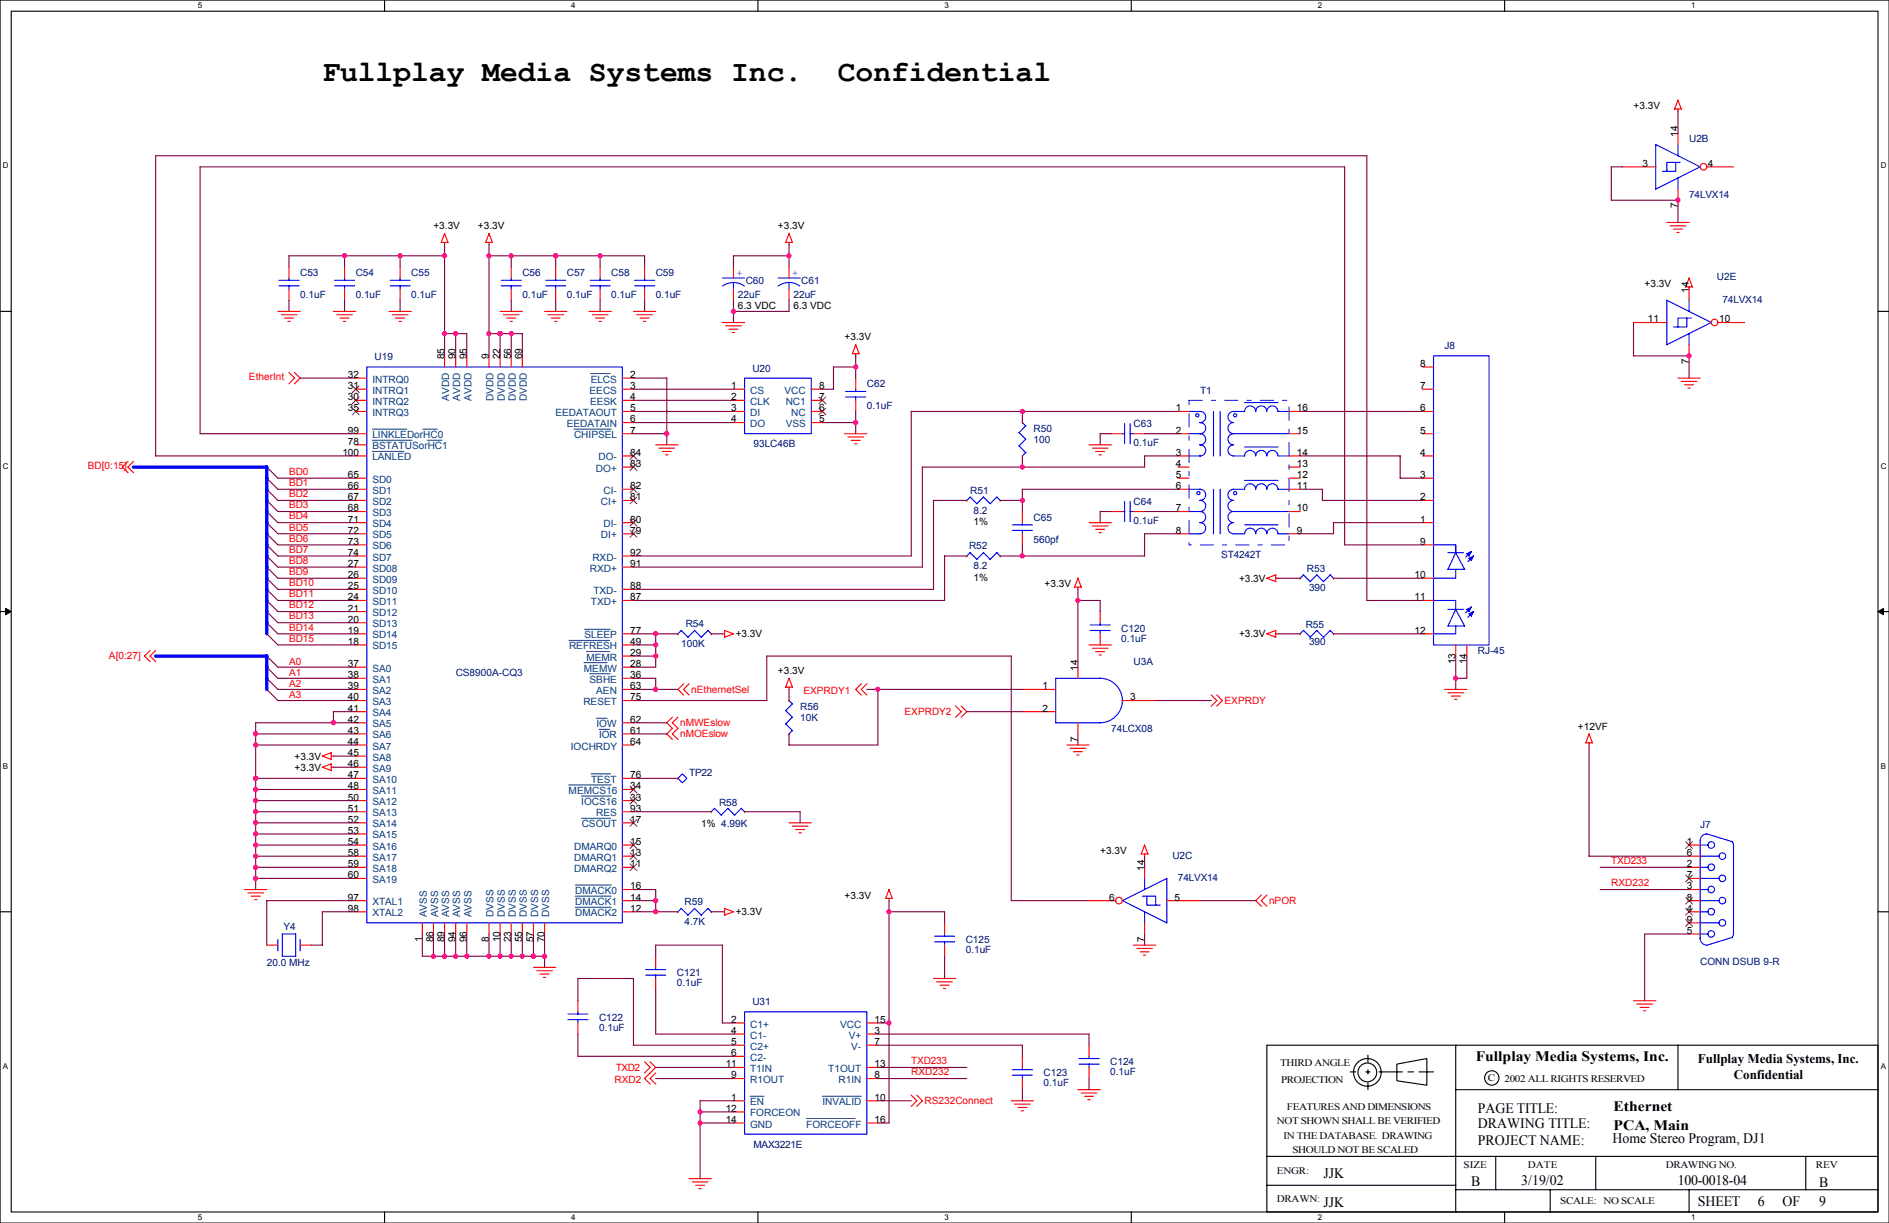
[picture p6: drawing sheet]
<svg xmlns="http://www.w3.org/2000/svg" width="432mm" height="279mm" viewBox="0 0 432 279" stroke-linecap="round" stroke-linejoin="round" font-family="sans-serif">
<path d="M0 0h431.8v279.4h-431.8zM2.6 2.6h426.7v274.3h-426.7z" fill="none" stroke="#000" stroke-width=".25"/>
<g fill="#fff">
<path d="M45.2 .3h1v2h-1z"/>
<path d="M45.2 277.1h1v2.1h-1z"/>
</g>
<path d="M87.9 0v2.6M87.9 276.9v2.5" fill="none" stroke="#000" stroke-width=".25"/>
<g fill="#fff">
<path d="M130.6 .3h1v2h-1z"/>
<path d="M130.6 277.1h1v2.1h-1z"/>
</g>
<path d="M173.2 0v2.6M173.2 276.9v2.5" fill="none" stroke="#000" stroke-width=".25"/>
<g fill="#fff">
<path d="M215.9 .3h1v2h-1z"/>
<path d="M215.9 277.1h1v2.1h-1z"/>
</g>
<path d="M258.6 0v2.6M258.6 276.9v2.5" fill="none" stroke="#000" stroke-width=".25"/>
<g fill="#fff">
<path d="M301.3 .3h1v2h-1z"/>
<path d="M301.3 277.1h1v2.1h-1z"/>
</g>
<path d="M343.9 0v2.6M343.9 276.9v2.5" fill="none" stroke="#000" stroke-width=".25"/>
<g fill="#fff">
<path d="M386.6 .3h1v2h-1z"/>
<path d="M386.6 277.1h1v2.1h-1z"/>
<path d="M.7 36.9h1.2v2h-1.2z"/>
<path d="M429.9 36.9h1.3v2h-1.3z"/>
<path d="M.7 105.4h1.2v2.1h-1.2z"/>
<path d="M429.9 105.4h1.3v2.1h-1.3z"/>
</g>
<path d="M0 71.1h2.6M429.3 71.1h2.5" fill="none" stroke="#000" stroke-width=".25"/>
<g fill="#fff">
<path d="M.7 174h1.2v2h-1.2z"/>
<path d="M429.9 174h1.2v2h-1.2z"/>
</g>
<path d="M0 139.7h2.6M429.3 139.7h2.5" fill="none" stroke="#000" stroke-width=".25"/>
<path d="M1.3 139l1.3 .7-1.3 .7zM429.3 139.7l1.3-.7v1.4z" fill="#000" stroke="#000" stroke-width=".23"/>
<g fill="#fff">
<path d="M.7 242.6h1.2v2h-1.2z"/>
<path d="M429.9 242.6h1.2v2h-1.2z"/>
</g>
<g fill="none" stroke="#000" stroke-width=".25">
<path d="M0 208.3h2.6M429.3 208.3h2.5M332.8 238.8h96.5v38.1h-96.5zM332.8 238.8h-43.2v38.1h43.2M383.6 238.8v10.1M308.6 244.9h1.3M312.2 244.9h1M312.7 241.1v1.5M312.7 244.4v1M312.7 247.4v1.5M315.2 244.9h5.4M319.3 243.1l6.9-1.3v6.1l-6.9-1z"/>
<path d="M321.8 244.9h1.3M324.4 244.9h3.3M332.8 248.9h96.5M289.6 264.2h139.4M289.6 270.8h43.2M332.8 271.8h96.5M341.9 264.2v7.6M354.4 271.8v5.1M364.8 264.2v7.6M386.1 271.8v5.1M412.8 264.2v7.6"/>
<circle cx="312.6" cy="245" r="3.2"/>
<circle cx="312.6" cy="245" r="2.15"/>
<circle cx="341" cy="246.3" r="1.64"/>
</g>
<g fill="none" stroke="#f00" stroke-width=".25">
<path d="M370.9 38.1h7.6M382.8 24.9h1.5M383.6 24.9v.5M383.6 30.5v2.5M384.3 24.9l-.8-2-.7 2M390.2 38.1h6.1M101.6 55.4v.5M101.6 53.4l.8 2M101.6 53.3l-.8 2.1h1.6M111 55.4h1.5M111.8 55.4v.5M111.8 53.4l.8 2"/>
<path d="M111.8 53.3l-.8 2.1M179.6 55.4h1.5M180.4 55.4v.5M180.4 53.4l.7 2M180.4 53.3l-.8 2.1M381 50.8h5.1M381.8 51.6h3.6M382.5 52.3h2.1M383.3 53.1h.5M383.6 43.2v2.5M63.5 71.1h5.1M64.3 71.9h3.6"/>
<path d="M65 72.7h2.1M65.8 73.4h.5M66.1 61v2.5M66.1 66.1v2.5M76.2 71.1h5.1M77 71.9h3.6M77.7 72.7h2.1M78.5 73.4h.5M78.8 61v2.5M78.8 66.1v2.5M88.9 71.1h5.1M89.7 71.9h3.6"/>
<path d="M90.4 72.7h2.1M91.2 73.4h.5M91.5 61v2.5M91.5 66.1v2.5M114.3 71.1h5.1M115.1 71.9h3.6M115.8 72.7h2.1M116.6 73.4h.5M116.9 61v2.5M116.9 66.1v2.5M124.5 71.1h5.1M125.2 71.9h3.6"/>
<path d="M126 72.7h2M126.8 73.4h.5M127 61v2.5M127 66.1v2.5M134.6 71.1h5.1M135.4 71.9h3.6M136.1 72.7h2.1M136.9 73.4h.6M137.2 61v2.5M137.2 66.1v2.5M144.8 71.1h5.1M145.6 71.9h3.5"/>
<path d="M146.3 72.7h2.1M147.1 73.4h.5M147.3 61v2.5M147.3 66.1v2.5M165.1 73.7h5.1M165.9 74.4h3.6M166.6 75.2h2.1M167.4 76h.5M167.7 61v2.5M167.7 66.1v2.5M180.4 61v2.5M180.4 66.1v2.5"/>
<path d="M195.6 78.8l.8 2h-1.6zM373.4 73.7h7.6M386.1 63.5l.8 2.1h-1.6l.8-2.1M386.1 65.6v3M386.1 78.8v2.5M392.7 73.7h6.1M66 85.1l1.3 1.3-1.3 1.3M67.3 85.1l1.3 1.3-1.3 1.3M81.3 99.1h2.5M81.3 86.4h2.5M81.3 88.9h2.5M81.3 91.5h2.5"/>
<path d="M81.3 94h2.5M101.6 81.3v2.5M104.2 81.3v2.5M106.7 81.3v2.5M111.8 81.3v2.5M114.3 81.3v2.5M116.9 81.3v2.5M119.4 81.3v2.5M142.3 99.1h2.5M142.3 86.4h2.5M142.3 88.9h2.5M142.3 91.5h2.5"/>
<path d="M142.3 94h2.5M142.3 96.5h2.5M167.7 88.9h2.5M167.7 91.5h2.5M167.7 94h2.5M167.7 96.5h2.5M185.4 88.9h2.6M185.4 91.5h2.6M185.4 94h2.6M185.4 96.5h2.6M193.1 99.1h5.1M193.8 99.8h3.6"/>
<path d="M195.6 80.8v.5M195.6 86.4v2.5M195.6 91.5v2.5M233.7 96.5h.1M254 99.1h2.6M259.1 99.1h2.5M269.3 99.1h2.5M269.3 94h2.5M294.7 99.1h2.5M294.7 94h2.5M325.1 99.1h2.6M325.1 88.9h2.6"/>
<path d="M325.1 94h2.6M325.1 83.8h2.6M383.6 86.4h5.1M384.3 87.1h3.6M385.1 87.9h2M385.8 88.7h.6M29.3 105.4l-1.3 1.3 1.3 1.3M30.5 105.4l-1.3 1.3 1.3 1.3M81.3 101.6h2.5M81.3 119.4h2.5M81.3 116.9h2.5M81.3 104.2h2.5"/>
<path d="M81.3 111.8h2.5M81.3 109.2h2.5M81.3 114.3h2.5M142.3 119.4h2.5M142.3 104.2h2.5M142.3 106.7h2.5M142.3 111.8h2.5M142.3 114.3h2.5M149.9 101.6h5.1M150.6 102.4h3.6M151.4 103.1h2M152.2 103.9h.5"/>
<path d="M194.6 100.6h2M195.3 101.4h.6M221 114.3h.1M228.6 114.3h.1M233.7 104.2h.1M233.7 116.9v2.5M248.9 101.6h5.1M248.9 119.4h5.1M249.7 102.4h3.6M250.4 103.1h2.1M251.2 103.9h.6M254 116.9h2.6"/>
<path d="M259.1 116.9h2.5M269.3 116.9h2.5M269.3 104.2h2.5M269.3 106.7h2.5M269.3 111.8h2.5M269.3 109.2h2.5M294.7 116.9h2.5M294.7 104.2h2.5M294.7 106.7h2.5M294.7 111.8h2.5M294.7 109.2h2.5M325.1 119.4h2.6"/>
<path d="M325.1 104.2h2.6M325.1 109.2h2.6M325.1 114.3h2.6M81.3 132.1h2.5M81.3 121.9h2.5M81.3 139.7h2.5M81.3 137.2h2.5M81.3 134.6h2.5M81.3 129.6h2.5M81.3 124.5h2.5M81.3 127h2.5M142.3 121.9h2.5"/>
<path d="M142.3 137.2h2.5M142.3 134.6h2.5M142.3 129.6h2.5M142.3 127h2.5M221 127h.1M228.6 127h.1M233.7 121.9v2.6M246.4 132.1l.8 2h-1.6M246.4 134.1v.6M246.4 132.1l-.8 2.1M249.7 120.2h3.6M250.4 120.9h2.1"/>
<path d="M251.2 121.7h.6M251.5 139.7v2.6M269.3 121.9h2.5M289.6 132.1l2 .8v-1.6l-2 .8M291.6 132.1h.5M294.7 121.9h2.5M297.2 132.1h.1M304.8 132.1h.1M325.1 132.1h2.6M325.1 137.2h2.6M325.1 124.5h2.6M34.3 148.6l-1.3 1.3 1.3 1.3"/>
<path d="M35.6 148.6l-1.3 1.3 1.3 1.3M81.3 144.8h2.5M81.3 157.5h2.5M81.3 147.3h2.5M81.3 142.3h2.5M81.3 152.4h2.5M81.3 155h2.5M142.3 144.8h2.5M142.3 157.5h2.5M142.3 147.3h2.5M142.3 152.4h2.5M142.3 149.9h2.5"/>
<path d="M142.3 155h2.5M155 144.8h.1M156.3 156.2l-1.3 1.3 1.3 1.3M157.5 156.2l-1.3 1.3 1.3 1.3M162.6 144.8h.1M165.1 144.8h.5M165.6 144v1.6M165.6 144l2.1 .8-2.1 .8M179.6 157h1.5M180.4 157v.5M180.4 155l.7 2M180.4 154.9l-.8 2.1"/>
<path d="M196.9 156.2l-1.3 1.3 1.3 1.3M198.2 156.2l-1.3 1.3 1.3 1.3M233.7 157.5h7.6M246.4 152.4v2.6M248.9 147.3h5.1M249.7 148.1h3.6M250.4 148.9h2.1M251.2 149.6h.6M251.5 144.8v2.5M276.9 158.7l1.3 1.3-1.3 1.3M278.1 158.7l1.3 1.3-1.3 1.3M289.6 144.8l2 .8"/>
<path d="M291.6 144.8h.5M291.6 144v1.6M291.6 144l-2 .8M297.2 144.8h.1M304.8 144.8h.1M325.1 144.8h2.6M330.2 157.5h5.1M331 158.3h3.6M331.7 159h2.1M332.5 159.8h.5M332.8 147.3v2.6M335.3 147.3v2.6"/>
<path d="M73.7 172.7l2 .8v-1.5l-2 .7M73.7 175.3l2-.8v1.6zM75.7 172.7h.5M75.7 175.3h.5M81.3 170.2h2.5M81.3 172.7h2.5M81.3 175.3h2.5M81.3 162.6h2.5M81.3 160h2.5M81.3 165.1h2.5M81.3 167.7h2.5M81.3 177.8h2.5"/>
<path d="M142.3 170.2h2.5M142.3 160h2.5M142.3 165.1h2.5M142.3 167.7h2.5M142.3 177.8h2.5M153.7 163.8l-1.3 1.3 1.3 1.3M153.7 166.4l-1.3 1.3 1.3 1.3M155 177.8h.1M155 163.8l-1.3 1.3 1.3 1.3M155 166.4l-1.3 1.3 1.3 1.3M180.4 160h.1M180.4 167.7h.1"/>
<path d="M218.4 161.3l1.3 1.3-1.3 1.3M219.7 161.3l1.3 1.3-1.3 1.3M233.7 162.6h7.6M243.9 170.2h5.1M244.6 171h3.6M245.4 171.7h2M246.1 172.5h.6M246.4 165.1v2.6M256.6 160h7.6M363.2 169.7v.5M363.2 167.7l.8 2M363.3 167.6l-.8 2.1h1.5"/>
<path d="M81.3 188h2.5M81.3 198.1h2.5M81.3 195.6h2.5M81.3 193.1h2.5M81.3 182.9h2.5M81.3 180.4h2.5M81.3 185.4h2.5M81.3 190.5h2.5M142.3 188h2.5M142.3 198.1h2.5M142.3 195.6h2.5M142.3 193.1h2.5"/>
<path d="M142.3 182.9h2.5M142.3 180.4h2.5M142.3 185.4h2.5M162.6 185.4h.1M170.2 185.4h.1M180.4 188h5.1M181.1 188.7h3.6M181.9 189.5h2M182.6 190.3h.6M261.6 193l.8 2.1h-1.5zM261.6 195.1v.5M261.6 198.1v2.6"/>
<path d="M386.1 198.1h2.5M386.1 195.6h2.5M386.1 193.1h2.5M55.9 203.2h5.1M56.7 204h3.5M57.4 204.7h2.1M58.2 205.5h.5M61 215.9h2.5M68.6 215.9h2.5M81.3 208.3h2.5M81.3 205.8h2.5M81.3 200.7h2.5"/>
<path d="M96.5 210.8v2.6M99.1 210.8v2.6M101.6 210.8v2.6M104.2 210.8v2.6M106.7 210.8v2.6M111.8 210.8v2.6M114.3 210.8v2.6M116.9 210.8v2.6M119.4 210.8v2.6M121.9 210.8v2.6M124.5 210.8v2.6M142.3 208.3h2.5"/>
<path d="M142.3 203.2h2.5M142.3 205.8h2.5M149.9 218.5v2.5M155 208.3h.1M162.6 208.3h.1M165.1 208.3h.5M165.6 207.5v1.6M165.6 207.5l2.1 .8-2.1 .8M202.5 205.3h1.5M203.2 205.3v.5M204 205.3l-.8-2.1-.8 2.1M215.9 210.8v2.6"/>
<path d="M215.9 215.9v2.6M248.9 205.8h6.1M259.1 215.9h5.1M259.8 216.7h3.6M260.6 217.4h2.1M261.4 218.2h.5M261.6 210.8v2.6M266.7 205.8h7.6M288.3 204.5l-1.3 1.3 1.3 1.3M289.6 204.5l-1.3 1.3 1.3 1.3M386.1 208.3h2.5M386.1 203.2h2.5"/>
<path d="M386.1 213.4h2.5M386.1 210.8h2.5M386.1 205.8h2.5M386.1 200.7h2.5M121.9 221h5.1M122.7 221.8h3.6M123.4 222.5h2.1M124.2 223.3h.6M132.1 228.6v2.6M132.1 233.7v2.5M149.9 223.5v2.6M167.7 233.7h2.5"/>
<path d="M167.7 236.2h2.5M167.7 238.8h2.5M198.1 233.7h2.6M198.1 236.2h2.6M198.1 238.8h2.6M213.4 223.5h5.1M214.1 224.3h3.6M214.9 225.1h2.1M215.6 225.8h.6M248.9 238.8v2.5M373.4 228.6h5.1M374.2 229.4h3.5"/>
<path d="M374.9 230.1h2.1M375.7 230.9h.5M147.3 242.6l1.3 1.3-1.3 1.3M148.6 242.6l1.3 1.3-2.6 2.5 1.3 1.3M149.9 245.1l-1.3 1.3 1.3 1.3M167.7 251.5h2.5M167.7 241.3h2.5M167.7 246.4h2.5M167.7 243.9h2.5M167.7 254h2.5M167.7 256.6h2.5M198.1 251.5h2.6"/>
<path d="M198.1 246.4h2.6M198.1 243.9h2.6M198.1 256.6h2.6M208.3 250.2l1.3 1.3-1.3 1.3M209.5 250.2l1.3 1.3-1.3 1.3M231.1 251.5h5.1M231.9 252.2h3.6M232.7 253h2M233.4 253.8h.6M233.7 241.3v2.6M233.7 246.4v2.5M246.4 248.9h5.1"/>
<path d="M247.1 249.7h3.6M247.9 250.5h2.1M248.7 251.2h.5M248.9 243.9v2.5M157.5 269.3h5.1M158.2 270h3.6M159 270.8h2.1M159.8 271.5h.5"/>
<circle cx="389.4" cy="38.1" r=".76"/>
<circle cx="391.9" cy="73.7" r=".76"/>
<circle cx="255.8" cy="205.7" r=".76"/>
</g>
<g fill="none" stroke="#00f" stroke-width=".25">
<path d="M378.5 33l10.2 5.1-10.2 5.1zM383.1 37.1v2h-3.1M383.6 33v2.6M384.1 37.1h-3.1v2M383.6 40.6v2.6M63.8 65.3h4.6M63.8 64h4.6M66.1 63.5v.6M66.1 65.3v.8M76.5 65.3h4.6M76.5 64h4.6M78.8 63.5v.6"/>
<path d="M78.8 65.3v.8M89.2 65.3h4.6M89.2 64h4.6M91.5 63.5v.6M91.5 65.3v.8M114.6 65.3h4.6M114.6 64h4.6M116.9 63.5v.6M116.9 65.3v.8M124.7 65.3h4.6M124.7 64h4.6M127 63.5v.6"/>
<path d="M127 65.3v.8M134.9 65.3h4.6M134.9 64h4.6M137.2 63.5v.6M137.2 65.3v.8M145.1 65.3h4.5M145.1 64h4.5M147.3 63.5v.6M147.3 65.3v.8M165.1 63.5h5.1M165.2 65.4l1.4-.7 1-.2 1.6 .3 .9 .6M167.7 64.5v1.6"/>
<path d="M177.8 63.5h5.1M177.9 65.4l1.4-.7 1-.2 1.6 .3 .9 .6M180.4 64.5v1.6M385.6 72.7v2h-3.1M386.1 68.6v2.6M386.1 76.2v2.6M386.6 72.7h-3v2M391.2 73.7l-10.2-5.1v10.2M391.2 73.7l-10.2 5.1M83.8 83.8h58.5v127h-58.5zM170.2 86.4h15.2v12.7h-15.2zM193.3 90.7h4.6"/>
<path d="M193.3 89.4h4.6M195.6 88.9v.6M195.6 90.7v.8M232.9 98.8l1.6 1.6-1.6 1.5 1.6 1.5M233.7 96.5l.8 .8-1.6 1.5M256.6 99.1h.5M257.1 96.8v4.6M258.3 99.1h.8M258.3 96.8v4.6M271.8 99.1h2.5M271.8 94h2.5M274.3 94a1.27 1.27 0 0 1 1.3 1.3 1.27 1.27 0 0 1-1.3 1.2 1.27 1.27 0 0 1 1.3 1.3 1.27 1.27 0 0 1-1.3 1.3 1.27 1.27 0 0 1 1.3 1.3 1.27 1.27 0 0 1-1.3 1.2 1.27 1.27 0 0 1 1.3 1.3 1.27 1.27 0 0 1-1.3 1.3"/>
<path d="M277.4 94v10.2M278.9 94v10.2M281.9 99.1a1.27 1.27 0 0 0-1.2 1.3 1.27 1.27 0 0 0 1.2 1.2 1.27 1.27 0 0 0-1.2 1.3 1.27 1.27 0 0 0 1.2 1.3h2.6M282 99.1h12.7M284.5 92h7.6M294.7 94h-2.6a1.27 1.27 0 0 0-1.2-1.3 1.27 1.27 0 0 0-1.3 1.3 1.27 1.27 0 0 0-1.3-1.3 1.27 1.27 0 0 0-1.3 1.3 1.27 1.27 0 0 0-1.2-1.3 1.27 1.27 0 0 0-1.3 1.3h-2.6a1.27 1.27 0 0 0-1.2 1.3 1.27 1.27 0 0 0 1.2 1.2 1.27 1.27 0 0 0-1.2 1.3 1.27 1.27 0 0 0 1.2 1.3M327.7 81.3h12.7v66h-12.7zM221 114.3l.8-.8 1.5 1.6M227.9 113.6l.7 .7M227.9 113.5l-1.5 1.6-1.6-1.6-1.5 1.6M231.4 119.9h4.6M233.7 119.4v.5"/>
<path d="M234.5 103.4l-.8 .8M256.6 116.9h.5M257.1 114.6v4.5M258.3 116.9h.8M258.3 114.6v4.5M271.8 116.9h2.5M271.8 104.2h2.5M271.8 111.8h2.5M274.3 111.8a1.27 1.27 0 0 1 1.3 1.3 1.27 1.27 0 0 1-1.3 1.2 1.27 1.27 0 0 1 1.3 1.3 1.27 1.27 0 0 1-1.3 1.3 1.27 1.27 0 0 1 1.3 1.2 1.27 1.27 0 0 1-1.3 1.3 1.27 1.27 0 0 1 1.3 1.3 1.27 1.27 0 0 1-1.3 1.2M277.4 111.8v10.2M278.9 111.8v10.2M282 116.9h12.7"/>
<path d="M284.5 104.1a1.27 1.27 0 0 1 1.3-1.2 1.27 1.27 0 0 1 1.2 1.2 1.27 1.27 0 0 1 1.3-1.2 1.27 1.27 0 0 1 1.3 1.2 1.27 1.27 0 0 1 1.3-1.2 1.27 1.27 0 0 1 1.2 1.2M284.5 111.8a1.27 1.27 0 0 1 1.3-1.3 1.27 1.27 0 0 1 1.2 1.3 1.27 1.27 0 0 1 1.3-1.3 1.27 1.27 0 0 1 1.3 1.3 1.27 1.27 0 0 1 1.3-1.3 1.27 1.27 0 0 1 1.2 1.3h2.6M284.5 119.9h7.6M284.5 102.1h7.6M284.5 109.7h7.6M284.5 111.8h-2.6a1.27 1.27 0 0 0-1.2 1.3 1.27 1.27 0 0 0 1.2 1.2 1.27 1.27 0 0 0-1.2 1.3 1.27 1.27 0 0 0 1.2 1.3 1.27 1.27 0 0 0-1.2 1.2 1.27 1.27 0 0 0 1.2 1.3 1.27 1.27 0 0 0-1.2 1.3 1.27 1.27 0 0 0 1.2 1.2h2.6M292.1 104.2h2.6M221 127l.8-.8 1.5 1.6M227.9 126.3l.7 .7M227.9 126.2l-1.5 1.6-1.6-1.6-1.5 1.6M231.4 121.2h4.6M233.7 121.2v.7"/>
<path d="M271.8 121.9h2.5M284.5 121.9a1.27 1.27 0 0 1 1.3-1.2 1.27 1.27 0 0 1 1.2 1.2 1.27 1.27 0 0 1 1.3-1.2 1.27 1.27 0 0 1 1.3 1.2 1.27 1.27 0 0 1 1.3-1.2 1.27 1.27 0 0 1 1.2 1.2M292.1 121.9h2.6M301 131.3l1.6 1.6 1.5-1.6 .7 .8M301 131.3l-1.5 1.6-1.5-1.6-.8 .8M327.7 124.5h5.1v1.8M327.7 137.2h5.1v2M331 139.2h3.5M331 126.3h3.5M331 130.1h3.8M332.7 139.2l2.1 3.8M332.7 126.2l2.1 3.9"/>
<path d="M332.8 130.1v2h-5.1M332.8 139.2l-1.8 3.8M332.8 126.3l-1.8 3.8M332.8 124.5v1.8M335.8 127l.5-1-1.3 1.3M335.8 139.7l-.5-.5 1-.5-1.3 1.3M336.3 126l-1 .5 .5 .5M336.3 138.7l-.5 1M336.3 128.1l-.5-.5 1-.6-1.3 1.3M336.8 139.7l-1 .6 .5 .5M336.8 139.7l-1.3 1.3M336.8 127l-.5 1"/>
<path d="M336.8 139.7l-.5 1M155.7 144l1.6 1.6M155.7 144l-.7 .8M158.8 144l1.5 1.6M158.8 144l-1.6 1.6M161.8 144l.8 .8M161.8 144l-1.5 1.6M241.3 155h10.2M241.3 155v10.1M249.2 144h4.6M249.2 142.8h4.6M251.5 155h-.1a5.1 5.1 0 0 1 5.2 5 5.1 5.1 0 0 1-5.2 5.1h.1"/>
<path d="M251.5 142.3v.5M251.5 144v.8M298 144l1.5 1.6M298 144l-.8 .8M301 144l1.6 1.6M301 144l-1.5 1.6M304.1 144l.7 .8M304.1 144l-1.6 1.6M331 143h3.8M332.8 143v1.8h-5.1M155 177.8l1-1 1 1-1 1zM179.6 162.3l1.5 1.6"/>
<path d="M179.6 165.4l1.5 1.5M180.4 160l.7 .8M181.1 160.8l-1.5 1.5M181.1 163.9l-1.5 1.5M181.1 166.9l-.8 .8M241.3 165.1h10.2M163.3 184.7l1.6 1.5M163.4 184.7l-.8 .7M166.4 184.7l1.5 1.5M166.4 184.7l-1.5 1.5M169.4 184.7l.8 .8M169.5 184.7l-1.6 1.5"/>
<path d="M388.6 195.6h4.4M388.6 198.1h1.8M388.6 193.1h1.8M395.9 192.3l.4 .8v20.3l-.4 .7M396 192.3l-5.9-1.8a1.51 1.51 0 0 0-1.5 1.5v22.4M63.5 214.7v2.5M64.5 213.4h3.1v5.1h-3.1zM68.6 214.7v2.5M155.7 207.5l1.6 1.6M155.7 207.5l-.7 .8M158.8 207.5l1.5 1.6M158.8 207.5l-1.6 1.6"/>
<path d="M161.8 207.5l.8 .8M161.8 207.5l-1.5 1.6M213.6 215.2h4.6M213.6 213.9h4.6M215.9 213.4v.5M215.9 215.1v.8M256.5 205.7l10.2 5.1M261.1 204.7h3.1v2.1M261.6 200.7v2.5M261.6 208.3v2.5M262.1 204.7v2.1h3.1M266.7 200.7v10.2"/>
<path d="M266.7 200.7l-10.1 5.1M388.6 210.8h4.4M388.6 205.8h4.4M388.6 200.7h4.4M388.6 214.4a1.53 1.53 0 0 0 1.5 1.5M388.6 213.4h1.8M388.6 208.3h1.8M388.6 203.2h1.8M396 214.1l-5.9 1.8M129.8 232.9h4.6M129.8 231.7h4.6M132.1 231.2v.5"/>
<path d="M132.1 232.9v.8M147.6 222.8h4.6M147.6 221.5h4.6M149.9 221v.5M149.9 222.8v.7M170.2 231.2h27.9v27.9h-27.9zM231.4 245.6h4.6M231.4 244.4h4.6M233.7 243.9v.5M233.7 245.6v.8M246.7 243.1h4.5M246.7 241.8h4.5"/>
<path d="M248.9 241.3v.6M248.9 243.1v.8"/>
<circle cx="273.7" cy="94.9" r=".38"/>
<circle cx="282.3" cy="94.9" r=".38"/>
<circle cx="273.9" cy="112.7" r=".38"/>
<circle cx="282.3" cy="112.7" r=".38"/>
<circle cx="391.2" cy="193" r=".76"/>
<circle cx="391.2" cy="198.1" r=".76"/>
<circle cx="393.7" cy="195.6" r=".76"/>
<circle cx="391.2" cy="213.4" r=".76"/>
<circle cx="391.2" cy="208.3" r=".76"/>
<circle cx="391.2" cy="203.2" r=".76"/>
<circle cx="393.7" cy="205.7" r=".76"/>
<circle cx="393.7" cy="200.7" r=".76"/>
<circle cx="393.7" cy="210.8" r=".76"/>
</g>
<g fill="none" stroke="#804000" stroke-width=".23">
<path d="M80.5 90.7l1.6 1.5M80.5 88.2l1.6 1.5M80.5 93.2l1.6 1.6M82.1 90.7l-1.6 1.5M82.1 88.2l-1.6 1.5M82.1 93.2l-1.6 1.6M187.2 93.2l1.6 1.6M187.2 90.7l1.6 1.5M188.7 93.2l-1.5 1.6M188.7 90.7l-1.5 1.5M144 118.6l1.6 1.6M144 113.6l1.6 1.5"/>
<path d="M144 111l1.6 1.6M144 105.9l1.6 1.6M144 103.4l1.6 1.5M145.6 118.6l-1.6 1.6M145.6 113.6l-1.6 1.5M145.6 111l-1.6 1.6M145.6 105.9l-1.6 1.6M145.6 103.4l-1.6 1.5M144 121.2l1.6 1.5M145.6 121.2l-1.6 1.5M144 179.6l1.6 1.5M145.6 179.6l-1.6 1.5"/>
<path d="M144 197.4l1.6 1.5M144 194.8l1.6 1.6M144 192.3l1.6 1.5M144 187.2l1.6 1.6M144 182.1l1.6 1.6M145.6 197.4l-1.6 1.5M145.6 194.8l-1.6 1.6M145.6 192.3l-1.6 1.5M145.6 187.2l-1.6 1.6M145.6 182.1l-1.6 1.6M385.3 199.9l1.6 1.6M385.3 192.3l1.6 1.5"/>
<path d="M386.9 199.9l-1.6 1.6M386.9 192.3l-1.6 1.5M385.3 210.1l1.6 1.5M385.3 207.5l1.6 1.6M385.3 205l1.6 1.5M386.9 210.1l-1.6 1.5M386.9 207.5l-1.6 1.6M386.9 205l-1.6 1.5"/>
</g>
<path d="M271.8 91.5h22.9v33h-22.9v-33" fill="none" stroke="#00f" stroke-width=".23" stroke-dasharray="3 2 1 2"/>
<g fill="none" stroke="#004080" stroke-width=".23">
<path d="M85.1 98h7.9M96.7 98h3.3M131.2 98h8.5M135 85.3h4.5M85.1 100.6h9.1M85.1 103.1h7.3M97.7 100.6h3.3M130.1 146.3h9.2M133.5 151.4h5.3M133.6 143.8h5.9M134 148.8h5.3M134.8 153.9h4.7"/>
<path d="M130 179.3h9.7M135.1 176.8h4.5M136.4 164.1h2.4M136.9 166.6h2.4M132.9 181.9h6.8M133 186.9h6.6M131.5 207.3h8.2M131.5 204.7h8.2M131.5 202.2h8.2M171.5 250.4h3.1M184.3 255.5h11.2M188 250.4h8.9"/>
</g>
<g fill="none" stroke="#800040" stroke-width=".25">
<path d="M35.6 35.6h276.8M35.6 35.6v68.6M312.4 35.6v101.6h12.7M370.9 38.1h-2.6v7.7M383.6 25.4v5.1M66 58.4h35.6M66.1 58.4v2.6M78.8 58.4v2.6M91.5 58.4v2.6M101.6 55.9v25.4M111.8 58.4h35.5M111.8 55.9v25.4"/>
<path d="M116.9 58.4v2.6M127 58.4v2.6M137.2 58.4v2.6M147.3 58.4v2.6M167.6 58.4h12.8M167.7 58.4v2.6M180.4 55.9v5.1M368.3 45.7h15.3v5.1M66.1 68.6v2.5M78.8 68.6v2.5M91.5 68.6v2.5M101.6 76.2h5.1"/>
<path d="M104.2 76.2v5.1M106.7 76.2v5.1M111.8 76.2h7.6M114.3 76.2v5.1M116.9 68.6v2.5M116.9 76.2v5.1M119.4 76.2v5.1M127 68.6v2.5M137.2 68.6v2.5M147.3 68.6v2.5M167.7 68.6v5.1M180.4 68.6v2.5h-12.8"/>
<path d="M373.4 73.7v7.6h12.7M68.6 86.4h12.7M81.3 99.1h-35.6v-61h261.7l-.1 86.4h17.8M144.8 94h22.9M144.8 86.4h7.6M144.8 96.5h22.9M144.8 99.1h7.6M144.8 88.9h22.9M144.8 91.5h22.9M152.4 86.4v15.2M188 96.5h7.6M195.6 83.8h-5.1v5.1h-2.5"/>
<path d="M195.6 81.3v5.1M195.6 94v5.1M233.7 94v2.5M251.5 99.1h2.5M251.5 99.1v2.5M261.6 99.1h7.7M269.3 94h-61v33h-63.5M297.2 94h27.9M386.1 81.3v5.1M35.6 104.2h45.7M61 106.7l2.5 2.5M61 111.8l2.5 2.5"/>
<path d="M61 116.8l2.5 2.6M61 109.2l2.5 2.6M61 114.3l2.5 2.6M61 119.4l2.5 2.5M63.5 109.2h17.8M63.5 114.3h17.8M63.5 111.8h17.8M63.5 119.4h17.8M63.5 116.9h17.8M221 114.3h-7.6v20.3h-68.6M228.6 114.3h5.1M233.7 104.1v2.6"/>
<path d="M251.5 116.9h2.5M251.5 116.8v2.6M261.6 104.2h7.7M261.6 116.9h7.7M261.6 104.1v2.6h-50.8v22.9h-66M269.3 111.8h-35.6v5.1M297.2 111.8h5.1v2.5M297.2 104.2h22.9M302.3 114.3h22.8M320 109.2h5.1M320.1 104.1v5.1M325.1 119.4h-20.3v2.5h-7.6"/>
<path d="M61 121.9l2.5 2.6M61 127l2.5 2.6M61 132.1l2.5 2.5M61 137.2l2.5 2.5M61 124.5l2.5 2.5M61 129.5l2.5 2.6M61 134.6l2.5 2.6M61 139.7l2.5 2.6M63.5 132.1h17.8M63.5 124.5h17.8M63.5 121.9h17.8M63.5 137.2h17.8"/>
<path d="M63.5 127h17.8M63.5 129.6h17.8M63.5 139.7h17.8M63.5 134.6h17.8M215.9 127h5.1M215.9 127v10.2h-71.1M233.7 124.5v2.5M246.4 137.2h5.1v2.5M246.4 134.6v17.8M261.6 121.9h7.7M261.6 121.9v5.1h-33M292.1 132.1h5.1"/>
<path d="M304.8 132.1h20.3M61 152.4l2.5 2.6M61 157.5l2.5 2.5M61 142.2l2.5 2.6M61 149.9l2.5 2.5M61 154.9l2.5 2.6M61 144.8l2.5 2.5M63.5 144.8h17.8M63.5 157.5h17.8M63.5 155h17.8M63.5 142.3h17.8M63.5 147.3h17.8"/>
<path d="M63.5 152.4h17.8M144.8 144.8h10.2M144.8 157.5h10.2M144.8 155h5.1M144.8 149.9h5.1M144.8 147.3h5.1M149.9 144.8v7.6h-5.1M149.9 154.9v2.6M162.6 144.8h2.5M175.3 149.9h55.9M175.3 149.9v10.1h-30.5M180.4 157.5v2.5"/>
<path d="M198.1 157.5h35.6M200.7 157.5v12.7M231.2 149.9l-.1 55.9h17.8M292.1 144.8h5.1M304.8 144.8h20.3M332.8 149.9v7.6M335.3 149.9v5.1h-2.6M58.4 167.7h22.9M58.4 165.1h22.9M58.4 170.2h22.9M58.4 177.8h22.9M58.4 165.1v38.1"/>
<path d="M63.5 160h17.8M76.2 175.3h5.1M76.2 162.6h5.1M76.2 172.7h5.1M76.2 162.6v2.5M144.8 167.7h7.6M144.8 165.1h7.6M144.8 177.8h10.2M180.4 167.6v2.6h20.3M221 162.6h12.7M246.4 167.7v2.5M264.2 160h12.7"/>
<path d="M363.2 170.2v25.4h22.9M58.4 198.1h22.9M58.4 195.6h22.9M58.4 185.4h22.9M58.4 182.9h22.9M58.4 190.5h22.9M58.4 188h22.9M58.4 193.1h22.9M58.4 180.4h22.9M144.8 185.4h17.8M170.2 185.4h12.7v2.6M261.6 195.6v2.6"/>
<path d="M365.8 198.1h20.3M58.4 200.7h22.9M61 205.8h20.3M61 205.7v10.2M71.1 215.9h2.6M81.3 208.3h-7.6v7.6M96.5 213.4v5.1h28M99.1 213.4v5.1M101.6 213.4v5.1M104.2 213.4v5.1M106.7 213.4v5.1M111.8 213.4v5.1"/>
<path d="M114.3 213.4v5.1M116.9 213.4v5.1M119.4 213.4v5.1M121.9 213.4v5.1M124.5 213.4v7.6M144.8 205.8h5.1M144.8 203.2h5.1v5.1M144.8 208.3h10.2M149.9 215.9h15.2v17.8h2.6M149.9 215.9v2.6M162.6 208.3h2.5M203.2 208.3h12.7v2.5"/>
<path d="M203.2 205.8v50.8M215.9 218.5v5.1M261.6 213.4v2.5M274.3 205.8h12.8M365.8 203.2h20.3M386.1 213.4h-10.2v15.2M132.1 223.5h12.7M132.1 223.5v5.1M132.1 236.2v5.1M144.8 238.8h22.9M144.8 223.5v15.3M149.9 226.1v10.1h17.8"/>
<path d="M200.7 238.8h33v2.5M200.7 233.7h2.5M200.7 236.2h48.2v2.6M132.1 241.3h35.6M149.9 243.9h17.8M149.9 246.4h17.8M160 251.5h7.7M160 254h7.7M160 256.6h7.7M160 251.5v17.8M200.7 243.9h20.3M200.7 246.4h20.3"/>
<path d="M200.7 256.6h2.5M200.7 251.5h7.6M233.7 248.9v2.6M248.9 246.4v2.6"/>
</g>
<path d="M30.5 106.7h30.5v38.1M35.6 149.9h25.4M61 149.9v7.6" fill="none" stroke="#00f" stroke-width=".76"/>
<g fill="#f0f" stroke="#f0f" stroke-width=".25">
<circle cx="233.7" cy="114.3" r=".5"/>
<circle cx="167.6" cy="71.1" r=".5"/>
<circle cx="195.6" cy="83.8" r=".5"/>
<circle cx="233.7" cy="94" r=".5"/>
<circle cx="386.1" cy="81.3" r=".5"/>
<circle cx="76.2" cy="165.1" r=".5"/>
<circle cx="111.8" cy="218.4" r=".5"/>
<circle cx="106.7" cy="218.4" r=".5"/>
<circle cx="200.7" cy="157.5" r=".5"/>
<circle cx="149.9" cy="144.8" r=".5"/>
<circle cx="149.9" cy="149.9" r=".5"/>
<circle cx="58.4" cy="177.8" r=".5"/>
<circle cx="58.4" cy="170.2" r=".5"/>
<circle cx="58.4" cy="195.6" r=".5"/>
<circle cx="114.3" cy="76.2" r=".5"/>
<circle cx="111.8" cy="76.2" r=".5"/>
<circle cx="180.3" cy="58.4" r=".5"/>
<circle cx="233.7" cy="106.7" r=".5"/>
<circle cx="99.1" cy="218.4" r=".5"/>
<circle cx="114.3" cy="218.4" r=".5"/>
<circle cx="101.6" cy="58.4" r=".5"/>
<circle cx="149.9" cy="157.5" r=".5"/>
<circle cx="58.4" cy="200.7" r=".5"/>
<circle cx="111.8" cy="58.4" r=".5"/>
<circle cx="195.6" cy="96.5" r=".5"/>
<circle cx="137.2" cy="58.4" r=".5"/>
<circle cx="104.1" cy="76.2" r=".5"/>
<circle cx="101.6" cy="76.2" r=".5"/>
<circle cx="127" cy="58.4" r=".5"/>
<circle cx="116.8" cy="58.4" r=".5"/>
<circle cx="160" cy="256.5" r=".5"/>
<circle cx="116.8" cy="76.2" r=".5"/>
<circle cx="58.4" cy="180.3" r=".5"/>
<circle cx="121.9" cy="218.4" r=".5"/>
<circle cx="116.8" cy="218.4" r=".5"/>
<circle cx="233.7" cy="127" r=".5"/>
<circle cx="58.4" cy="188" r=".5"/>
<circle cx="149.9" cy="147.3" r=".5"/>
<circle cx="383.5" cy="45.7" r=".5"/>
<circle cx="78.7" cy="58.4" r=".5"/>
<circle cx="91.4" cy="58.4" r=".5"/>
<circle cx="149.9" cy="208.3" r=".5"/>
<circle cx="149.9" cy="205.7" r=".5"/>
<circle cx="332.7" cy="154.9" r=".5"/>
<circle cx="203.2" cy="233.7" r=".5"/>
<circle cx="203.2" cy="208.3" r=".5"/>
<circle cx="119.4" cy="218.4" r=".5"/>
<circle cx="58.4" cy="193" r=".5"/>
<circle cx="246.4" cy="137.2" r=".5"/>
<circle cx="104.1" cy="218.4" r=".5"/>
<circle cx="58.4" cy="190.5" r=".5"/>
<circle cx="58.4" cy="198.1" r=".5"/>
<circle cx="58.4" cy="185.4" r=".5"/>
<circle cx="160" cy="254" r=".5"/>
<circle cx="58.4" cy="182.9" r=".5"/>
<circle cx="152.4" cy="99.1" r=".5"/>
<circle cx="58.4" cy="167.6" r=".5"/>
<circle cx="101.6" cy="218.4" r=".5"/>
<circle cx="124.5" cy="218.4" r=".5"/>
</g>
<g font-size="6.9">
<text x="73.7" y="18.4">Fullplay Media Systems Inc.</text>
<text x="191.5" y="18.4">Confidential</text>
</g>
<g font-size="3.3">
<text x="337.3" y="242.3">Fullplay Media Systems, Inc.</text>
<text x="337.8" y="257.7">DRAWING TITLE:</text>
<text x="337.8" y="254.2">PAGE TITLE:</text>
<text x="368.8" y="253.7">Ethernet</text>
<text x="337.8" y="261.6">PROJECT NAME:</text>
<text x="368.6" y="261">Home Stereo Program, DJ1</text>
<text x="368.8" y="258.1">PCA, Main</text>
<text x="302.5" y="269.2">JJK</text>
<text x="302.5" y="275.8">JJK</text>
<text x="336.3" y="271">B</text>
<text x="347.7" y="270.7">3/19/02</text>
<text x="383.6" y="270.7">100-0018-04</text>
<text x="388.1" y="275.5">SHEET</text>
<text x="401.8" y="275.5">6</text>
<text x="407.4" y="275.5">OF</text>
<text x="415.8" y="271.2">B</text>
<text x="415.8" y="275.5">9</text>
</g>
<g font-size="3">
<text x="388.1" y="242.8">Fullplay Media Systems, Inc.</text>
<text x="396.3" y="246.5">Confidential</text>
</g>
<g font-size="2.3">
<text x="373.4" y="24.9">+3.3V</text>
<text x="383.5" y="31.3" transform="rotate(-90 383.5 31.3)">14</text>
<text x="375.4" y="38.1">3</text>
<text x="390.4" y="38.1">4</text>
<text x="383.5" y="47.6" transform="rotate(-90 383.5 47.6)">7</text>
<text x="99.1" y="52.4">+3.3V</text>
<text x="109.2" y="52.4">+3.3V</text>
<text x="177.8" y="52.4">+3.3V</text>
<text x="375.9" y="65.6">+3.3V</text>
<text x="168.7" y="70.7">6.3 VDC</text>
<text x="181.4" y="70.7">6.3 VDC</text>
<text x="386.1" y="66.8" transform="rotate(-90 386.1 66.8)">14</text>
<text x="193.1" y="77.8">+3.3V</text>
<text x="376.7" y="73.7">11</text>
<text x="393" y="73.7">10</text>
<text x="101.6" y="82.1" transform="rotate(-90 101.6 82.1)">85</text>
<text x="104.1" y="82.1" transform="rotate(-90 104.1 82.1)">90</text>
<text x="106.7" y="82.1" transform="rotate(-90 106.7 82.1)">95</text>
<text x="111.8" y="82.1" transform="rotate(-90 111.8 82.1)">9</text>
<text x="114.3" y="82.1" transform="rotate(-90 114.3 82.1)">22</text>
<text x="116.8" y="82.1" transform="rotate(-90 116.8 82.1)">56</text>
<text x="119.4" y="82.1" transform="rotate(-90 119.4 82.1)">69</text>
<text x="324.6" y="83.8">8</text>
<text x="386.1" y="83.2" transform="rotate(-90 386.1 83.2)">7</text>
<text x="79.5" y="88.9">31</text>
<text x="79.5" y="86.4">32</text>
<text x="144" y="86.4">2</text>
<text x="144" y="88.9">3</text>
<text x="167.2" y="88.9">1</text>
<text x="187.2" y="88.9">8</text>
<text x="324.6" y="88.9">7</text>
<text x="79.5" y="91.4">30</text>
<text x="79.5" y="94">35</text>
<text x="144" y="91.4">4</text>
<text x="144" y="94">5</text>
<text x="167.2" y="91.4">2</text>
<text x="167.2" y="94">3</text>
<text x="187.2" y="94">6</text>
<text x="187.2" y="91.4">7</text>
<text x="268.8" y="94">1</text>
<text x="296.4" y="94">16</text>
<text x="324.6" y="94">6</text>
<text x="79.5" y="101.6">78</text>
<text x="79.5" y="99.1">99</text>
<text x="144" y="96.5">6</text>
<text x="144" y="99.1">7</text>
<text x="167.2" y="96.5">4</text>
<text x="187.2" y="96.5">5</text>
<text x="268.8" y="99.1">2</text>
<text x="296.4" y="99.1">15</text>
<text x="324.6" y="99.1">5</text>
<text x="78.3" y="104.1">100</text>
<text x="144" y="106.7">83</text>
<text x="144" y="104.1">84</text>
<text x="268.8" y="104.1">3</text>
<text x="268.8" y="106.7">4</text>
<text x="296.4" y="106.7">13</text>
<text x="296.4" y="104.1">14</text>
<text x="324.6" y="104.1">4</text>
<text x="79.5" y="109.2">65</text>
<text x="79.5" y="111.8">66</text>
<text x="144" y="111.8">82</text>
<text x="268.8" y="111.8">6</text>
<text x="268.8" y="109.2">5</text>
<text x="296.4" y="111.8">11</text>
<text x="296.4" y="109.2">12</text>
<text x="324.6" y="109.2">3</text>
<text x="79.5" y="114.3">67</text>
<text x="79.5" y="116.8">68</text>
<text x="79.5" y="119.4">71</text>
<text x="144" y="119.4">80</text>
<text x="144" y="114.3">81</text>
<text x="222.5" y="119.9">1%</text>
<text x="268.8" y="116.8">7</text>
<text x="296.4" y="116.8">10</text>
<text x="324.6" y="119.4">1</text>
<text x="324.6" y="114.3">2</text>
<text x="79.5" y="121.9">72</text>
<text x="79.5" y="124.5">73</text>
<text x="144" y="121.9">79</text>
<text x="268.8" y="121.9">8</text>
<text x="296.4" y="121.9">9</text>
<text x="324.6" y="124.5">9</text>
<text x="79.5" y="129.5">27</text>
<text x="79.5" y="127">74</text>
<text x="144" y="129.5">91</text>
<text x="144" y="127">92</text>
<text x="79.5" y="137.2">24</text>
<text x="79.5" y="134.6">25</text>
<text x="79.5" y="132.1">26</text>
<text x="144" y="137.2">87</text>
<text x="144" y="134.6">88</text>
<text x="222.5" y="132.6">1%</text>
<text x="238.8" y="134.2">+3.3V</text>
<text x="283.2" y="132.9">+3.3V</text>
<text x="323.4" y="132.1">10</text>
<text x="323.4" y="137.2">11</text>
<text x="79.5" y="142.2">20</text>
<text x="79.5" y="139.7">21</text>
<text x="79.5" y="147.3">18</text>
<text x="79.5" y="144.8">19</text>
<text x="144" y="149.9">29</text>
<text x="144" y="147.3">49</text>
<text x="144" y="144.8">77</text>
<text x="168.2" y="145.6">+3.3V</text>
<text x="283.2" y="145.6">+3.3V</text>
<text x="323.4" y="144.8">12</text>
<text x="79.5" y="152.4">37</text>
<text x="79.5" y="154.9">38</text>
<text x="144" y="152.4">28</text>
<text x="144" y="154.9">36</text>
<text x="177.8" y="154">+3.3V</text>
<text x="246.4" y="153.2" transform="rotate(-90 246.4 153.2)">14</text>
<text x="332.7" y="151.8" transform="rotate(-90 332.7 151.8)">13</text>
<text x="335.3" y="151.8" transform="rotate(-90 335.3 151.8)">14</text>
<text x="79.5" y="157.5">39</text>
<text x="79.5" y="160">40</text>
<text x="144" y="157.5">63</text>
<text x="144" y="160">75</text>
<text x="238.3" y="157.5">1</text>
<text x="258.3" y="160">3</text>
<text x="79.5" y="162.6">41</text>
<text x="79.5" y="165.1">42</text>
<text x="79.5" y="167.6">43</text>
<text x="144" y="167.6">61</text>
<text x="144" y="165.1">62</text>
<text x="238.3" y="162.6">2</text>
<text x="360.7" y="166.7">+12VF</text>
<text x="67.3" y="173.5">+3.3V</text>
<text x="79.5" y="170.2">44</text>
<text x="79.5" y="172.7">45</text>
<text x="144" y="170.2">64</text>
<text x="246.4" y="169.5" transform="rotate(-90 246.4 169.5)">7</text>
<text x="67.3" y="176.1">+3.3V</text>
<text x="79.5" y="175.3">46</text>
<text x="79.5" y="177.8">47</text>
<text x="144" y="177.8">76</text>
<text x="79.5" y="180.3">48</text>
<text x="79.5" y="182.9">50</text>
<text x="79.5" y="185.4">51</text>
<text x="144" y="182.9">33</text>
<text x="144" y="180.3">34</text>
<text x="144" y="185.4">93</text>
<text x="79.5" y="188">52</text>
<text x="79.5" y="190.5">53</text>
<text x="144" y="188">17</text>
<text x="160.3" y="189">1% 4.99K</text>
<text x="79.5" y="193">54</text>
<text x="79.5" y="195.6">58</text>
<text x="144" y="195.6">13</text>
<text x="144" y="193">15</text>
<text x="251.5" y="195.1">+3.3V</text>
<text x="385.6" y="195.6">6</text>
<text x="385.6" y="193">1</text>
<text x="79.5" y="198.1">59</text>
<text x="79.5" y="200.7">60</text>
<text x="144" y="198.1">11</text>
<text x="144" y="203.2">16</text>
<text x="261.6" y="198.9" transform="rotate(-90 261.6 198.9)">14</text>
<text x="385.6" y="203.2">3</text>
<text x="385.6" y="200.7">7</text>
<text x="385.6" y="198.1">2</text>
<text x="79.5" y="205.7">97</text>
<text x="79.5" y="208.3">98</text>
<text x="144" y="208.3">12</text>
<text x="144" y="205.7">14</text>
<text x="168.2" y="209.1">+3.3V</text>
<text x="193.1" y="205.3">+3.3V</text>
<text x="253.5" y="205.7">6</text>
<text x="268.5" y="205.7">5</text>
<text x="385.6" y="208.3">4</text>
<text x="385.6" y="205.7">8</text>
<text x="96.5" y="215.3" transform="rotate(-90 96.5 215.3)">1</text>
<text x="99.1" y="215.3" transform="rotate(-90 99.1 215.3)">86</text>
<text x="101.6" y="215.3" transform="rotate(-90 101.6 215.3)">89</text>
<text x="104.1" y="215.3" transform="rotate(-90 104.1 215.3)">94</text>
<text x="106.7" y="215.3" transform="rotate(-90 106.7 215.3)">96</text>
<text x="111.8" y="215.3" transform="rotate(-90 111.8 215.3)">8</text>
<text x="114.3" y="215.3" transform="rotate(-90 114.3 215.3)">10</text>
<text x="116.8" y="215.3" transform="rotate(-90 116.8 215.3)">23</text>
<text x="119.4" y="215.3" transform="rotate(-90 119.4 215.3)">55</text>
<text x="121.9" y="215.3" transform="rotate(-90 121.9 215.3)">57</text>
<text x="124.5" y="215.3" transform="rotate(-90 124.5 215.3)">70</text>
<text x="261.6" y="215.3" transform="rotate(-90 261.6 215.3)">7</text>
<text x="385.6" y="213.4">5</text>
<text x="385.6" y="210.8">9</text>
<text x="167.2" y="233.7">2</text>
<text x="199.9" y="233.7">15</text>
<text x="167.2" y="236.2">4</text>
<text x="167.2" y="238.8">5</text>
<text x="199.9" y="236.2">3</text>
<text x="199.9" y="238.8">7</text>
<text x="165.9" y="243.8">11</text>
<text x="167.2" y="241.3">6</text>
<text x="199.9" y="243.8">13</text>
<text x="292.6" y="243.6">THIRD ANGLE</text>
<text x="167.2" y="251.5">1</text>
<text x="167.2" y="246.4">9</text>
<text x="199.9" y="246.4">8</text>
<text x="199.9" y="251.5">10</text>
<text x="292.9" y="247.4">PROJECTION</text>
<text x="340.1" y="246.9">C</text>
<text x="343.9" y="247.2">2002 ALL RIGHTS RESERVED</text>
<text x="165.9" y="254">12</text>
<text x="165.9" y="256.5">14</text>
<text x="199.9" y="256.5">16</text>
<text x="291.9" y="256.8">NOT SHOWN SHALL BE VERIFIED</text>
<text x="294.2" y="253.5">FEATURES AND DIMENSIONS</text>
<text x="293.4" y="260.1">IN THE DATABASE. DRAWING</text>
<text x="295.4" y="263.4">SHOULD NOT BE SCALED</text>
<text x="291.9" y="268.3">ENGR:</text>
<text x="334.5" y="266.7">SIZE</text>
<text x="349.3" y="266.7">DATE</text>
<text x="380.8" y="266.7">DRAWING NO.</text>
<text x="415.1" y="266.7">REV</text>
<text x="291.9" y="274.6">DRAWN:</text>
<text x="356.6" y="275.1">SCALE: NO SCALE</text>
</g>
<g font-size="2.3" fill="#000080">
<text x="386.1" y="32.6">U2B</text>
<text x="386.1" y="45.3">74LVX14</text>
<text x="68.6" y="63">C53</text>
<text x="81.3" y="63">C54</text>
<text x="94" y="63">C55</text>
<text x="119.4" y="63">C56</text>
<text x="129.6" y="63">C57</text>
<text x="139.7" y="63">C58</text>
<text x="149.9" y="63">C59</text>
<text x="170.5" y="64.8">C60</text>
<text x="183.2" y="64.8">C61</text>
<text x="392.5" y="64.1">U2E</text>
<text x="68.6" y="68.1">0.1uF</text>
<text x="81.3" y="68.1">0.1uF</text>
<text x="94" y="68.1">0.1uF</text>
<text x="119.4" y="68.1">0.1uF</text>
<text x="129.6" y="68.1">0.1uF</text>
<text x="139.7" y="68.1">0.1uF</text>
<text x="149.9" y="68.1">0.1uF</text>
<text x="168.7" y="68.1">22uF</text>
<text x="181.4" y="68.1">22uF</text>
<text x="393.7" y="69.1">74LVX14</text>
<text x="85.6" y="82.3">U19</text>
<text x="330.2" y="79.8">J8</text>
<text x="172" y="84.9">U20</text>
<text x="198.1" y="88.4">C62</text>
<text x="274.3" y="90">T1</text>
<text x="198.1" y="93.5">0.1uF</text>
<text x="236.2" y="98.6">R50</text>
<text x="236.2" y="101.1">100</text>
<text x="259.1" y="97.6">C63</text>
<text x="259.1" y="101.9">0.1uF</text>
<text x="172.2" y="102.2">93LC46B</text>
<text x="221.8" y="112.8">R51</text>
<text x="222.5" y="117.4">8.2</text>
<text x="236.2" y="118.9">C65</text>
<text x="259.1" y="115.4">C64</text>
<text x="259.1" y="119.7">0.1uF</text>
<text x="221.5" y="125.5">R52</text>
<text x="236.2" y="124">560pf</text>
<text x="222.5" y="130.1">8.2</text>
<text x="279.2" y="127.6">ST4242T</text>
<text x="298.7" y="130.6">R53</text>
<text x="299.2" y="134.9">390</text>
<text x="156.7" y="143.3">R54</text>
<text x="298.5" y="143.6">R55</text>
<text x="155.7" y="147.9">100K</text>
<text x="256.3" y="144.3">C120</text>
<text x="256.3" y="146.6">0.1uF</text>
<text x="299.2" y="147.4">390</text>
<text x="337.8" y="149.4">RJ-45</text>
<text x="104.2" y="154.5">CS8900A-CQ3</text>
<text x="259.1" y="151.9">U3A</text>
<text x="182.9" y="162.1">R56</text>
<text x="182.9" y="164.6">10K</text>
<text x="254" y="167.2">74LCX08</text>
<text x="157.5" y="177.3">TP22</text>
<text x="164.4" y="184.2">R58</text>
<text x="388.6" y="189.3">J7</text>
<text x="268" y="196.1">U2C</text>
<text x="269.3" y="201.2">74LVX14</text>
<text x="156.5" y="206.8">R59</text>
<text x="64.8" y="212.4">Y4</text>
<text x="156.5" y="211.4">4.7K</text>
<text x="220.7" y="215.4">C125</text>
<text x="61" y="220.8">20.0 MHz</text>
<text x="220.7" y="217.7">0.1uF</text>
<text x="388.6" y="220.5">CONN DSUB 9-R</text>
<text x="154.7" y="223.1">C121</text>
<text x="154.7" y="225.3">0.1uF</text>
<text x="136.9" y="233.2">C122</text>
<text x="172" y="229.7">U31</text>
<text x="136.9" y="235.5">0.1uF</text>
<text x="238.5" y="245.9">C123</text>
<text x="253.8" y="243.4">C124</text>
<text x="253.8" y="245.7">0.1uF</text>
<text x="238.5" y="248.2">0.1uF</text>
<text x="172.2" y="262.2">MAX3221E</text>
</g>
<g font-size="2.3" fill="#00f">
<text x="168.4" y="63.1">+</text>
<text x="181.1" y="63.1">+</text>
</g>
<g font-size="2.3" fill="#f00">
<text x="56.9" y="86.9">EtherInt</text>
<text x="20.1" y="107.2">BD[0:15]</text>
<text x="66.1" y="111">BD1</text>
<text x="66.1" y="113.6">BD2</text>
<text x="66.1" y="108.5">BD0</text>
<text x="66.1" y="116.1">BD3</text>
<text x="66.1" y="118.7">BD4</text>
<text x="66.1" y="121.2">BD5</text>
<text x="66.1" y="123.7">BD6</text>
<text x="66.1" y="128.8">BD8</text>
<text x="66.1" y="126.3">BD7</text>
<text x="66.1" y="131.4">BD9</text>
<text x="66.1" y="136.4">BD11</text>
<text x="66.1" y="133.9">BD10</text>
<text x="66.1" y="139">BD12</text>
<text x="66.1" y="141.5">BD13</text>
<text x="66.1" y="144.1">BD14</text>
<text x="66.1" y="146.6">BD15</text>
<text x="24.9" y="150.7">A[0:27]</text>
<text x="66.1" y="151.9">A0</text>
<text x="66.1" y="154.5">A1</text>
<text x="66.1" y="157">A2</text>
<text x="66.1" y="159.6">A3</text>
<text x="158" y="158.3">nEthernetSel</text>
<text x="183.7" y="158.5">EXPRDY1</text>
<text x="279.9" y="160.8">EXPRDY</text>
<text x="155.5" y="165.9">nMWEslow</text>
<text x="206.8" y="163.4">EXPRDY2</text>
<text x="155.5" y="168.4">nMOEslow</text>
<text x="368.3" y="197.4">TXD233</text>
<text x="368.3" y="202.5">RXD232</text>
<text x="290.1" y="206.5">nPOR</text>
<text x="140.7" y="244.6">TXD2</text>
<text x="208.3" y="243.1">TXD233</text>
<text x="208.3" y="245.7">RXD232</text>
<text x="140.5" y="247.4">RXD2</text>
<text x="211.3" y="252.3">RS232Connect</text>
</g>
<g font-size="2.3" fill="#004080">
<text x="85.1" y="90">INTRQ1</text>
<text x="85.1" y="87.4">INTRQ0</text>
<text x="134.8" y="90">EECS</text>
<text x="135" y="87.4">ELCS</text>
<text x="171.5" y="90">CS</text>
<text x="179.3" y="90">VCC</text>
<text x="85.1" y="92.5">INTRQ2</text>
<text x="85.1" y="95">INTRQ3</text>
<text x="102.7" y="91.5" transform="rotate(-90 102.7 91.5)">AVDD</text>
<text x="105.2" y="91.5" transform="rotate(-90 105.2 91.5)">AVDD</text>
<text x="107.8" y="91.5" transform="rotate(-90 107.8 91.5)">AVDD</text>
<text x="112.8" y="91.7" transform="rotate(-90 112.8 91.7)">DVDD</text>
<text x="115.4" y="91.7" transform="rotate(-90 115.4 91.7)">DVDD</text>
<text x="117.9" y="91.7" transform="rotate(-90 117.9 91.7)">DVDD</text>
<text x="120.5" y="91.7" transform="rotate(-90 120.5 91.7)">DVDD</text>
<text x="127" y="95">EEDATAOUT</text>
<text x="134.9" y="92.5">EESK</text>
<text x="171.5" y="92.5">CLK</text>
<text x="171.5" y="95">DI</text>
<text x="179.6" y="92.5">NC1</text>
<text x="180.9" y="95">NC</text>
<text x="85.1" y="100.1">LINKLEDorHC0</text>
<text x="129.5" y="97.6">EEDATAIN</text>
<text x="131.2" y="100.1">CHIPSEL</text>
<text x="171.5" y="97.6">DO</text>
<text x="179.6" y="97.6">VSS</text>
<text x="85.1" y="102.7">BSTATUSorHC1</text>
<text x="85.1" y="105.2">LANLED</text>
<text x="136.2" y="107.7">DO+</text>
<text x="136.8" y="105.2">DO-</text>
<text x="85.1" y="110.3">SD0</text>
<text x="85.1" y="112.8">SD1</text>
<text x="137.9" y="112.8">CI-</text>
<text x="85.1" y="115.4">SD2</text>
<text x="85.1" y="117.9">SD3</text>
<text x="137.4" y="115.4">CI+</text>
<text x="85.1" y="120.4">SD4</text>
<text x="85.1" y="123">SD5</text>
<text x="85.1" y="125.5">SD6</text>
<text x="137.4" y="123">DI+</text>
<text x="137.9" y="120.4">DI-</text>
<text x="85.1" y="130.6">SD08</text>
<text x="85.1" y="128.1">SD7</text>
<text x="134.8" y="130.6">RXD+</text>
<text x="135.4" y="128.1">RXD-</text>
<text x="85.1" y="135.7">SD10</text>
<text x="85.1" y="133.1">SD09</text>
<text x="135.6" y="135.7">TXD-</text>
<text x="85.1" y="143.3">SD13</text>
<text x="85.1" y="140.8">SD12</text>
<text x="85.1" y="138.2">SD11</text>
<text x="135.1" y="138.2">TXD+</text>
<text x="85.1" y="148.4">SD15</text>
<text x="85.1" y="145.8">SD14</text>
<text x="130.1" y="148.4">REFRESH</text>
<text x="133.6" y="145.8">SLEEP</text>
<text x="85.1" y="153.5">SA0</text>
<text x="85.1" y="156">SA1</text>
<text x="133.5" y="153.5">MEMW</text>
<text x="134" y="150.9">MEMR</text>
<text x="134.8" y="156">SBHE</text>
<text x="85.1" y="158.5">SA2</text>
<text x="85.1" y="161.1">SA3</text>
<text x="133.3" y="161.1">RESET</text>
<text x="136.3" y="158.5">AEN</text>
<text x="85.1" y="163.6">SA4</text>
<text x="85.1" y="166.2">SA5</text>
<text x="136.4" y="166.2">IOW</text>
<text x="85.1" y="168.7">SA6</text>
<text x="85.1" y="171.2">SA7</text>
<text x="85.1" y="173.8">SA8</text>
<text x="130.5" y="171.2">IOCHRDY</text>
<text x="136.9" y="168.7">IOR</text>
<text x="85.1" y="176.3">SA9</text>
<text x="85.1" y="178.9">SA10</text>
<text x="135.1" y="178.9">TEST</text>
<text x="85.1" y="181.4">SA11</text>
<text x="85.1" y="183.9">SA12</text>
<text x="130" y="181.4">MEMCS16</text>
<text x="132.9" y="183.9">IOCS16</text>
<text x="85.1" y="186.5">SA13</text>
<text x="85.1" y="189">SA14</text>
<text x="85.1" y="191.6">SA15</text>
<text x="133" y="189">CSOUT</text>
<text x="136.3" y="186.5">RES</text>
<text x="85.1" y="194.1">SA16</text>
<text x="85.1" y="196.6">SA17</text>
<text x="131.2" y="196.6">DMARQ1</text>
<text x="131.2" y="194.1">DMARQ0</text>
<text x="85.1" y="199.2">SA18</text>
<text x="85.1" y="201.7">SA19</text>
<text x="131.2" y="199.2">DMARQ2</text>
<text x="85.1" y="206.8">XTAL1</text>
<text x="85.1" y="209.3">XTAL2</text>
<text x="97.6" y="209.6" transform="rotate(-90 97.6 209.6)">AVSS</text>
<text x="100.1" y="209.6" transform="rotate(-90 100.1 209.6)">AVSS</text>
<text x="102.7" y="209.6" transform="rotate(-90 102.7 209.6)">AVSS</text>
<text x="105.2" y="209.6" transform="rotate(-90 105.2 209.6)">AVSS</text>
<text x="107.8" y="209.6" transform="rotate(-90 107.8 209.6)">AVSS</text>
<text x="112.8" y="209.6" transform="rotate(-90 112.8 209.6)">DVSS</text>
<text x="115.4" y="209.6" transform="rotate(-90 115.4 209.6)">DVSS</text>
<text x="117.9" y="209.6" transform="rotate(-90 117.9 209.6)">DVSS</text>
<text x="120.5" y="209.6" transform="rotate(-90 120.5 209.6)">DVSS</text>
<text x="123" y="209.6" transform="rotate(-90 123 209.6)">DVSS</text>
<text x="125.5" y="209.6" transform="rotate(-90 125.5 209.6)">DVSS</text>
<text x="131.5" y="209.3">DMACK2</text>
<text x="131.5" y="206.8">DMACK1</text>
<text x="131.5" y="204.3">DMACK0</text>
<text x="171.5" y="234.7">C1+</text>
<text x="171.5" y="237.3">C1-</text>
<text x="171.5" y="239.8">C2+</text>
<text x="192" y="234.7">VCC</text>
<text x="194" y="237.3">V+</text>
<text x="194.6" y="239.8">V-</text>
<text x="171.5" y="242.4">C2-</text>
<text x="171.5" y="244.9">T1IN</text>
<text x="189.3" y="244.9">T1OUT</text>
<text x="171.5" y="247.4">R1OUT</text>
<text x="191.7" y="247.4">R1IN</text>
<text x="171.5" y="255.1">FORCEON</text>
<text x="171.5" y="257.6">GND</text>
<text x="171.5" y="252.5">EN</text>
<text x="184.3" y="257.6">FORCEOFF</text>
<text x="188" y="252.5">INVALID</text>
</g>
<g font-size="1.8">
<text x="45.2" y="1.9">5</text>
<text x="130.6" y="1.9">4</text>
<text x="215.9" y="1.9">3</text>
<text x="301.3" y="1.9">2</text>
<text x="386.6" y="1.9">1</text>
<text x=".7" y="38.5">D</text>
<text x="429.9" y="38.5">D</text>
<text x=".7" y="107.1">C</text>
<text x="429.9" y="107.1">C</text>
<text x=".7" y="175.6">B</text>
<text x="429.9" y="175.6">B</text>
<text x=".7" y="244.2">A</text>
<text x="429.9" y="244.2">A</text>
<text x="45.2" y="278.8">5</text>
<text x="130.6" y="278.8">4</text>
<text x="215.9" y="278.8">3</text>
<text x="301.3" y="278.8">2</text>
<text x="386.6" y="278.8">1</text>
</g>
</svg>
